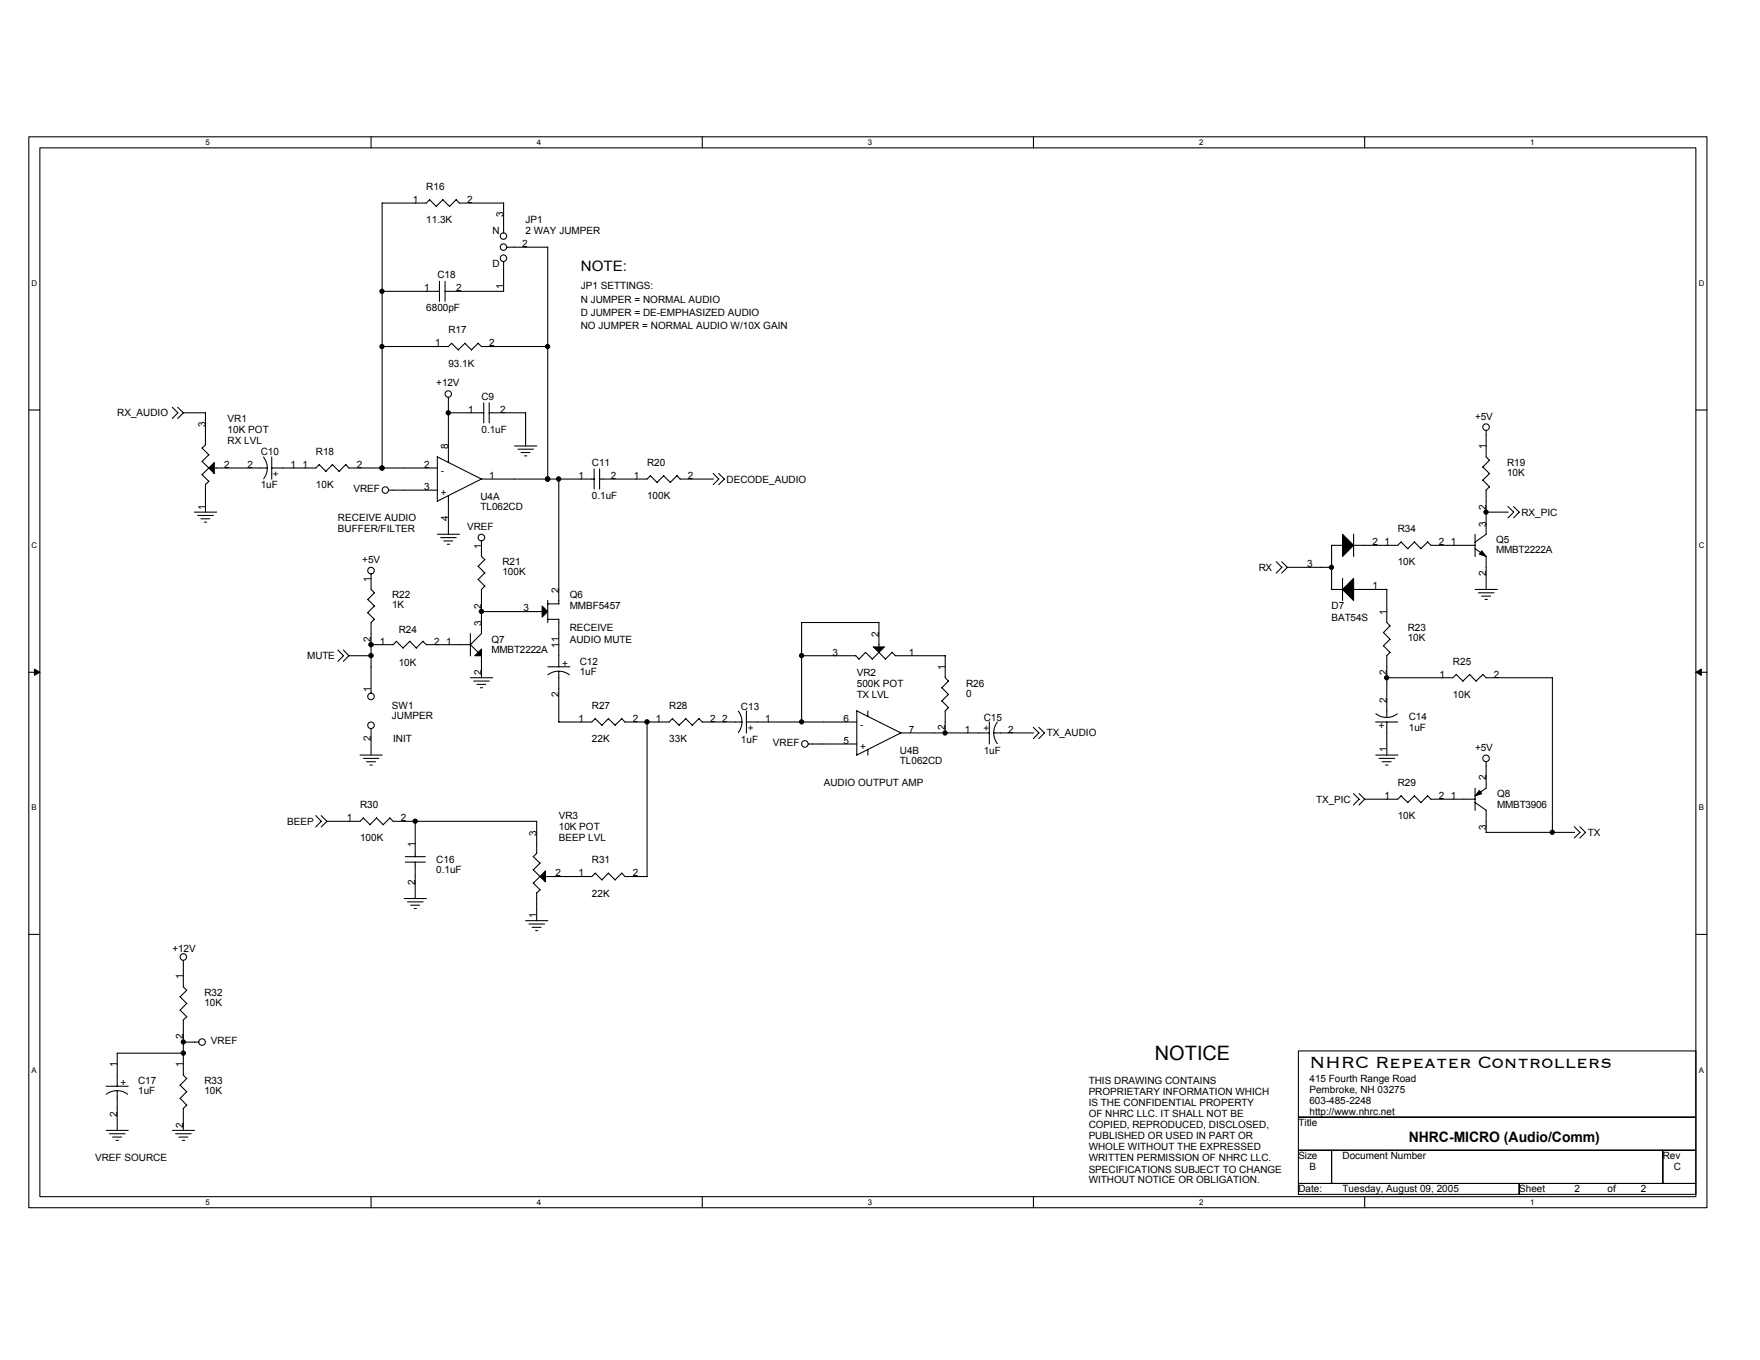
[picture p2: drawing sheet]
<svg xmlns="http://www.w3.org/2000/svg" width="279mm" height="216mm" viewBox="0 0 279 216" stroke-linecap="round" stroke-linejoin="round" font-family="sans-serif">
<path d="M4.6 21.7h266.4v170h-266.4zM6.3 23.5h262.9v166.5h-262.9z" fill="none" stroke="#000" stroke-width=".17"/>
<g fill="#fff">
<path d="M32.6 21.9h.7v1.4h-.7z"/>
<path d="M32.6 190.2h.7v1.4h-.7z"/>
</g>
<path d="M58.9 21.7v1.8M58.9 190v1.7" fill="none" stroke="#000" stroke-width=".17"/>
<g fill="#fff">
<path d="M85.2 21.9h.7v1.4h-.7z"/>
<path d="M85.2 190.2h.7v1.4h-.7z"/>
</g>
<path d="M111.5 21.7v1.8M111.5 190v1.7" fill="none" stroke="#000" stroke-width=".17"/>
<g fill="#fff">
<path d="M137.8 21.9h.7v1.4h-.7z"/>
<path d="M137.8 190.2h.7v1.4h-.7z"/>
</g>
<path d="M164.1 21.7v1.8M164.1 190v1.7" fill="none" stroke="#000" stroke-width=".17"/>
<g fill="#fff">
<path d="M190.4 21.9h.6v1.4h-.6z"/>
<path d="M190.4 190.2h.6v1.4h-.6z"/>
</g>
<path d="M216.6 21.7v1.8M216.6 190v1.7" fill="none" stroke="#000" stroke-width=".17"/>
<g fill="#fff">
<path d="M242.9 21.9h.7v1.4h-.7z"/>
<path d="M242.9 190.2h.7v1.4h-.7z"/>
<path d="M5 44.3h.9v1.4h-.9z"/>
<path d="M269.7 44.3h.9v1.4h-.9z"/>
<path d="M5 85.9h.9v1.4h-.9z"/>
<path d="M269.7 85.9h.9v1.4h-.9z"/>
</g>
<path d="M4.6 65.1h1.7M269.2 65.1h1.8" fill="none" stroke="#000" stroke-width=".17"/>
<g fill="#fff">
<path d="M5 127.5h.8v1.4h-.8z"/>
<path d="M269.7 127.5h.8v1.4h-.8z"/>
</g>
<path d="M4.6 106.7h1.7M269.2 106.7h1.8" fill="none" stroke="#000" stroke-width=".17"/>
<path d="M5.5 106.2l.8 .5-.8 .5zM269.2 106.7l.9-.5v1z" fill="#000" stroke="#000" stroke-width=".16"/>
<g fill="#fff">
<path d="M5 169.1h.8v1.4h-.8z"/>
<path d="M269.6 169.1h.9v1.4h-.9z"/>
</g>
<g fill="none" stroke="#000" stroke-width=".17">
<path d="M68.2 31.7l1.1 1.1M68.2 31.7l-.5 .5h-7v42.1M70.3 31.7l-1 1.1M72.4 31.7l.5 .6M72.4 31.7l-1 1.1-1.1-1.1M72.9 32.2h7.1M79.9 32.2v4.8M80.5 39.2h6.5v36.9M60.7 46.2h9.1M69.8 44.7v3.1M70.6 46.2h9.4M70.7 44.7v3.1"/>
<path d="M71.7 54.5l1.1 1.1M71.7 54.5l-.5 .5h-10.5M72.7 55.5l1.1-1 1.1 1.1M76.4 55h10.6M76.5 55l-.6-.5-1.1 1M79.9 41.5v4.8M27.3 64.6l.9 .9-.9 .9M28.2 64.6l.9 .9M29.1 65.5h3.5v5.1l-.5 .5M29.1 65.5l-.9 .9M32.1 75.3l1 1.1M32.1 73.2l1 1.1"/>
<path d="M32.1 71.1l1 1.1M33.2 76.4l-.6 .5v4.4M33.2 74.3l-1.1 1.1M33.2 72.2l-1.1 1.1M34 74.3h8.4M41.8 72.6l.4 .6 .2 1.1-.1 .7-.5 1M43.1 72.5v3.6M50.7 73.8l1.1 1M50.7 73.7l-.6 .6h-7M52.8 73.8l1 1M52.8 73.7l-1.1 1.1M54.9 73.8l.5 .5"/>
<path d="M54.9 73.7l-1.1 1.1M55.4 74.3h14M61.7 77.8h7.7M69.4 72.5l7 3.6M69.4 72.5v7.1l7.1-3.6M71.2 63.1v10.3M71.2 78.7v6.1M71.2 65.5h5.6M76.4 76.1h17.9M76.8 63.9v3.2M77.6 65.5h5.9M77.7 63.9v3.2"/>
<path d="M81.7 70.8h3.5M82.2 71.3h2.5M82.7 71.8h1.4M83.3 72.4h.3M83.4 65.5v5.3M88.7 76.1v19.8M94.3 74.4v3.2M95.2 74.4v3.2M103.3 75.5l1 1.1M103.3 75.5l-.6 .6h-7.5M105.3 75.5l1.1 1.1M105.4 75.5l-1.1 1.1"/>
<path d="M107.5 75.5l.5 .6M107.5 75.5l-1.1 1.1M108 76.1h5.3M113.2 75.2l.9 .9-.9 .8M114.1 75.2l.9 .9-.9 .8M235.9 68.3v4.2l.6 .6M235.9 77.8v7l-1.8 1.3M236.5 73.1l-1.1 1 1.1 1.1M236.5 75.2l-1.1 1 1.1 1.1M236.5 77.3l-.6 .5M30.9 81.3h3.5M31.4 81.8h2.5"/>
<path d="M31.9 82.4h1.4M32.4 82.9h.4M58.4 95.2l1.1 1M58.4 97.3l1.1 1M58.9 91.1v2.5l.6 .5M58.9 98.8v11.2M59.4 94.1l-1 1.1M59.4 96.2l-1 1.1M59.4 98.3l-.5 .5M69.4 84.8h3.5M70 85.3h2.4M70.4 85.9h1.5"/>
<path d="M71 86.4h.4M75.9 89.9l1.1 1.1M75.9 92l1.1 1.1M76.4 85.9v2.4l.6 .6M76.4 93.6v7l-1.7 1.8M76.4 97.1h9.7M77 88.8l-1.1 1.1M77 91l-1.1 1M77 93l-.6 .6M86.9 98.3h1.8v7.6M87 95.3v3.5M87 95.9h1.7"/>
<path d="M202.6 89.2l.9 .9-.9 .9M203.5 89.2l.9 .9M204.4 90.1l-.9 .9M204.4 90.1h7M213.1 91.8v3.5M213.1 86.6h-1.7v7h1.7M214.9 93.6h5.3M214.9 84.8v3.5M220.2 93.6v5.2l.5 .6M220.7 99.4l-1.1 1M222.4 86l-.5 .6h-7M224.6 86l-1.1 1.1-1.1-1.1"/>
<path d="M226.6 86l.6 .6M226.7 86l-1.1 1.1-1.1-1.1M227.2 86.6h7M234.2 87.1l1.7 1.2v5.3M234.2 93.6h3.5M234.2 84.8v3.5M234.7 94.1h2.5M235.2 94.6h1.4M235.8 95.2h.3M235.9 81.3h3.5M239.4 80.4l.9 .9-.9 .9M240.3 80.4l.9 .9-.9 .9"/>
<path d="M53.6 103.2l.9 .9-.9 .9M54.5 103.2l.9 .9M55.4 104.1l-.9 .9M55.4 104.1h3.5M57.1 119.9h3.6M58.9 115.7v4.2M58.9 102.3h3.5l.5-.5 1.1 1.1M64 102.9l1.1-1.1 1 1.1M67.7 102.3h7l1.2 1.3M67.7 102.4l-.6-.6-1 1.1M74.7 107.6h3.5M74.7 100.6v3.5"/>
<path d="M75.2 108.1h2.5M75.7 108.6h1.4M76.3 109.2h.3M76.4 104.1v3.5M87 105.9h3.5M87 107.1a2.83 2.83 0 0 1 3.4 0M88.7 106.6v8M94.5 114.1l1.1 1M94.5 114.1l-.5 .5h-5.3M96.6 114.1l1.1 1M96.6 114.1l-1.1 1M98.7 114.1l.5 .5"/>
<path d="M98.7 114.1l-1.1 1M102.7 114.6v24.6M106.7 114.1l1.1 1M106.8 114.1l-.6 .5h-7M108.9 114.1l1 1M108.9 114.1l-1.1 1M111 114.1l.5 .5M111 114.1l-1.1 1M111.5 114.6h6.3M117.2 112.9a2.78 2.78 0 0 1 0 3.4M118.5 114.6h17.5M118.5 112.9v3.5"/>
<path d="M127.3 104.1h8.5M128.3 118.1h7.7M135.8 104.1l.6 .5M136 112.8l7 3.6h14.1M136 112.9v7M137.4 103.5l1.1 1.1M137.4 103.6l-1 1M137.8 112.9v.8M137.8 119v.9M139.5 103.5l1.1 1.1M139.5 103.6l-1 1M139.5 102.7v-3.9h-12.3l.1 15.8"/>
<path d="M141.6 103.5l.6 .6M141.6 103.6l-1.1 1M142.1 104.1h8v3.5l.5 .5M143 116.3l-7 3.6M150.1 112.9v3.5M150.6 108.1l-1.1 1.1 1.1 1.1-1.1 1 1.1 1.1M150.6 112.3l-.6 .6M157.1 114.6v3.5M157.8 116.4h6.3M158.3 114.6l-.3 .7-.2 1v.8l.5 .9M164 115.5l.9 .9-.9 .9M164.9 115.5l.9 .9-.9 .9"/>
<path d="M218.4 114.6h3.5M218.4 119.9h3.5M218.4 113.3a2.79 2.79 0 0 0 3.4 0M219.6 100.4l1.1 1.1M219.6 102.5l1.1 1.1M220.2 114.6v5.3M220.7 101.5l-1.1 1M220.7 103.6l-.6 .5 .1 9.8M231.2 107.1l1.1 1M231.2 107.1l-.5 .5h-10.5M233.3 107.1l1.1 1M233.3 107.1l-1.1 1"/>
<path d="M235.4 107.1l.5 .5h10.6l-.1 24.6M235.4 107.1l-1.1 1M50.1 129.5l.9 .9-.9 .9M51 129.5l.9 .9M51.9 130.4l-.9 .9M57.7 120.4h2.5M57.7 129.9l1.1 1M57.7 129.8l-.6 .6h-5.2M58.2 120.9h1.4M58.7 121.5h.4M59.8 129.8l-1.1 1.1M61.9 129.9l.5 .5"/>
<path d="M61.9 129.8l-1 1.1-1.1-1M62.4 130.4h22.8v5.1l-.5 .5M64.3 136.9h3.2M64.3 136h3.2M65.9 130.4v5.6M65.9 136.8v5.9M84.6 136l1.1 1M85.7 139.1l-1.1 1.1 1.1 1M85.7 137l-1.1 1.1 1.1 1M94.5 138.6l1.1 1.1M94.5 138.6l-.5 .5h-7.4M96.6 138.6l1.1 1.1"/>
<path d="M96.6 138.6l-1.1 1.1M98.7 138.6l.5 .6M98.7 138.6l-1.1 1.1M99.2 139.1h3.5M214.9 126l.9 .9-.9 .9M215.8 126l.8 .9M216.6 126.9l-.8 .9M218.9 120.4h2.5M219.4 120.9h1.5M220 121.5h.3M222.4 126.3l1.1 1.1M222.4 126.3l-.5 .6h-5.3"/>
<path d="M223.5 127.4l1.1-1.1 1 1.1M226.6 126.3l.6 .6h7M226.7 126.3l-1.1 1.1M234.1 127.4l1.8 1.2v3.6l14.1-.1M234.2 125.1v3.6M235.9 120.9v4.2l-1.8 1.3M249.9 131.2l.9 .9-.9 .9M250.8 131.2l.9 .9-.9 .9M4.6 148.3h1.7M28.6 158.2l1.1 1.1-1.1 1.1M29.1 152.5v4.2l.6 .5M29.6 157.2l-1 1.1"/>
<path d="M64.2 142.6h3.5M64.7 143.2h2.5M65.2 143.7h1.4M65.7 144.2h.4M83.4 146.2h3.6M84 146.7h2.4M84.5 147.2h1.4M85 147.7h.4M85.7 141.2l-.5 .6v4.4M269.2 148.3h1.8M16.8 179.5h3.6M16.8 172.4h3.6"/>
<path d="M16.9 173.7a2.83 2.83 0 0 1 3.4 0M17.4 180h2.5M18.6 173.1v6.4M27.4 179.5h3.5M27.9 180h2.5M28.6 172.3l1.1 1-1.1 1.1M28.6 174.4l1.1 1.1M28.6 160.4l1.1 1-.6 .5M29.1 161.9v8.8l.6 .5M29.1 165.4h2.5M29.1 167.2h-10.5v5.3M29.6 175.4l-.5 .6v3.5"/>
<path d="M29.6 171.2l-1 1.1M206.1 166.8h63.1v10.6h-63.1zM206.1 177.4h63.1v5.2h-63.1zM17.9 180.5h1.4M18.4 181h.4M28.4 180.5h1.4M28.9 181h.4M206.1 182.6h5.3v5.3h-5.3zM206.1 187.9h35.1v1.7h-35.1zM211.4 182.6h52.6v5.3h-52.6zM241.2 187.9h28v1.7h-28zM264 182.6h5.2v5.3h-5.2z"/>
<circle cx="79.9" cy="39.2" r=".52"/>
<circle cx="79.9" cy="37.5" r=".51"/>
<circle cx="79.9" cy="41" r=".52"/>
<circle cx="61.2" cy="77.8" r=".52"/>
<circle cx="71.2" cy="62.5" r=".51"/>
<circle cx="235.9" cy="67.8" r=".52"/>
<circle cx="58.9" cy="90.6" r=".52"/>
<circle cx="76.4" cy="85.3" r=".52"/>
<circle cx="58.9" cy="115.1" r=".52"/>
<circle cx="58.9" cy="110.6" r=".52"/>
<circle cx="127.8" cy="118.1" r=".52"/>
<circle cx="235.9" cy="120.4" r=".52"/>
<circle cx="29.1" cy="151.9" r=".52"/>
<circle cx="32.1" cy="165.4" r=".52"/>
</g>
<g fill="#000" stroke="#000" stroke-width=".17">
<path d="M34 73.4v1.8l-.9-.9z" fill-rule="evenodd"/>
<path d="M86.1 96.2l.9 .9-.9 .9z" fill-rule="evenodd"/>
<path d="M213.1 84.8l1.8 1.8-1.8 1.7z" fill-rule="evenodd"/>
<path d="M214.9 91.8v3.5l-1.8-1.7z" fill-rule="evenodd"/>
<path d="M235.2 87.4l.7 .9-1-.3z" fill-rule="evenodd"/>
<path d="M75.9 103.6l.5-.6v1.1h-1z" fill-rule="evenodd"/>
<path d="M138.6 102.7h1.8l-.9 .9z" fill-rule="evenodd"/>
<path d="M86.6 138.3v1.7l-.9-.9z" fill-rule="evenodd"/>
<path d="M234.9 125.5l.3 .5-1 .3z" fill-rule="evenodd"/>
<circle cx="60.6" cy="55" r=".34"/>
<circle cx="60.6" cy="46.2" r=".34"/>
<circle cx="86.9" cy="55" r=".34"/>
<circle cx="60.6" cy="74.3" r=".34"/>
<circle cx="71.2" cy="65.5" r=".34"/>
<circle cx="86.9" cy="76" r=".34"/>
<circle cx="88.7" cy="76" r=".34"/>
<circle cx="76.4" cy="97.1" r=".35"/>
<circle cx="211.4" cy="90.1" r=".34"/>
<circle cx="235.9" cy="81.3" r=".34"/>
<circle cx="58.9" cy="102.3" r=".35"/>
<circle cx="58.9" cy="104.1" r=".35"/>
<circle cx="102.7" cy="114.6" r=".35"/>
<circle cx="127.3" cy="104.1" r=".34"/>
<circle cx="127.3" cy="114.6" r=".34"/>
<circle cx="150" cy="116.4" r=".34"/>
<circle cx="220.1" cy="107.6" r=".34"/>
<circle cx="65.9" cy="130.4" r=".34"/>
<circle cx="246.4" cy="132.1" r=".34"/>
<circle cx="29.1" cy="165.4" r=".34"/>
<circle cx="29.1" cy="167.2" r=".34"/>
</g>
<text font-size="3.3" x="207.9" y="169.5">NHRC Repeater Controllers</text>
<text font-size="3.2" x="183.3" y="168.3">NOTICE</text>
<g font-size="2.3">
<text x="92.2" y="43.1">NOTE:</text>
<text x="223.6" y="181.2">NHRC-MICRO (Audio/Comm)</text>
</g>
<g font-size="1.6">
<text x="65.6" y="32.2">1</text>
<text x="67.7" y="30.1">R16</text>
<text x="67.7" y="35.4">11.3K</text>
<text x="74.1" y="32.2">2</text>
<text x="79.9" y="34.5" transform="rotate(-90 79.9 34.5)">3</text>
<text x="83.4" y="35.4">JP1</text>
<text x="78.2" y="37.2">N</text>
<text x="82.9" y="39.2">2</text>
<text x="83.4" y="37.2">2 WAY JUMPER</text>
<text x="67.3" y="46.2">1</text>
<text x="69.4" y="44.2">C18</text>
<text x="72.4" y="46.2">2</text>
<text x="78.2" y="42.4">D</text>
<text x="79.9" y="45.8" transform="rotate(-90 79.9 45.8)">1</text>
<text x="92.2" y="45.9">JP1 SETTINGS:</text>
<text x="67.7" y="49.4">6800pF</text>
<text x="71.2" y="52.9">R17</text>
<text x="92.2" y="48">N JUMPER = NORMAL AUDIO</text>
<text x="92.2" y="50.1">D JUMPER = DE-EMPHASIZED AUDIO</text>
<text x="92.2" y="52.2">NO JUMPER = NORMAL AUDIO W/10X GAIN</text>
<text x="69.1" y="55">1</text>
<text x="71.2" y="58.2">93.1K</text>
<text x="77.7" y="55">2</text>
<text x="69.3" y="61.3">+12V</text>
<text x="74.3" y="65.5">1</text>
<text x="76.4" y="63.5">C9</text>
<text x="79.4" y="65.5">2</text>
<text x="18.6" y="66.1">RX_AUDIO</text>
<text x="32.6" y="67.8" transform="rotate(-90 32.6 67.8)">3</text>
<text x="36.1" y="70.5">RX LVL</text>
<text x="36.1" y="67">VR1</text>
<text x="36.1" y="68.7">10K POT</text>
<text x="71.2" y="71.3" transform="rotate(-90 71.2 71.3)">8</text>
<text x="76.4" y="68.7">0.1uF</text>
<text x="234.2" y="66.6">+5V</text>
<text x="235.9" y="71.3" transform="rotate(-90 235.9 71.3)">1</text>
<text x="35.6" y="74.3">2</text>
<text x="39.3" y="74.3">2</text>
<text x="41.4" y="72.2">C10</text>
<text x="41.4" y="77.5">1uF</text>
<text x="43.2" y="74.8" transform="rotate(90 43.2 74.8)">+</text>
<text x="46.1" y="74.3">1</text>
<text x="48" y="74.3">1</text>
<text x="50.1" y="72.2">R18</text>
<text x="50.1" y="77.5">10K</text>
<text x="56.6" y="74.3">2</text>
<text x="67.3" y="77.8">3</text>
<text x="67.3" y="74.3">2</text>
<text x="70" y="75.2">-</text>
<text x="77.7" y="76">1</text>
<text x="91.8" y="76">1</text>
<text x="94" y="74">C11</text>
<text x="96.9" y="76">2</text>
<text x="100.6" y="76">1</text>
<text x="102.7" y="74">R20</text>
<text x="109.2" y="76">2</text>
<text x="115.3" y="76.6">DECODE_AUDIO</text>
<text x="239.2" y="74">R19</text>
<text x="239.2" y="75.5">10K</text>
<text x="32.6" y="80.9" transform="rotate(-90 32.6 80.9)">1</text>
<text x="53.7" y="82.7">RECEIVE AUDIO</text>
<text x="56.1" y="78.2">VREF</text>
<text x="70" y="78.7">+</text>
<text x="71.2" y="82.7" transform="rotate(-90 71.2 82.7)">4</text>
<text x="76.3" y="79.4">U4A</text>
<text x="76.3" y="81">TL062CD</text>
<text x="94" y="79.2">0.1uF</text>
<text x="102.7" y="79.2">100K</text>
<text x="235.9" y="83.6" transform="rotate(-90 235.9 83.6)">3</text>
<text x="235.9" y="80.9" transform="rotate(-90 235.9 80.9)">2</text>
<text x="241.5" y="81.9">RX_PIC</text>
<text x="53.7" y="84.5">BUFFER/FILTER</text>
<text x="57.5" y="89.4">+5V</text>
<text x="74.1" y="84.1">VREF</text>
<text x="76.4" y="87.1" transform="rotate(-90 76.4 87.1)">1</text>
<text x="79.8" y="89.7">R21</text>
<text x="217.9" y="86.6">2</text>
<text x="219.8" y="86.6">1</text>
<text x="221.9" y="84.5">R34</text>
<text x="221.9" y="89.7">10K</text>
<text x="228.4" y="86.6">2</text>
<text x="230.3" y="86.6">1</text>
<text x="237.5" y="86.2">Q5</text>
<text x="237.5" y="87.8">MMBT2222A</text>
<text x="58.9" y="92.4" transform="rotate(-90 58.9 92.4)">1</text>
<text x="62.2" y="95">R22</text>
<text x="79.8" y="91.3">100K</text>
<text x="88.7" y="94.1" transform="rotate(-90 88.7 94.1)">2</text>
<text x="90.4" y="95">Q6</text>
<text x="199.8" y="90.6">RX</text>
<text x="207.5" y="90">3</text>
<text x="217.9" y="93.6">1</text>
<text x="235.9" y="91.4" transform="rotate(-90 235.9 91.4)">2</text>
<text x="58.9" y="101.9" transform="rotate(-90 58.9 101.9)">2</text>
<text x="62.2" y="96.6">1K</text>
<text x="63.3" y="100.4">R24</text>
<text x="76.4" y="99.4" transform="rotate(-90 76.4 99.4)">3</text>
<text x="76.4" y="96.7" transform="rotate(-90 76.4 96.7)">2</text>
<text x="83.1" y="97.1">3</text>
<text x="90.4" y="100.2">RECEIVE</text>
<text x="90.4" y="96.8">MMBF5457</text>
<text x="139.5" y="101.1" transform="rotate(-90 139.5 101.1)">2</text>
<text x="211.4" y="96.8">D7</text>
<text x="211.4" y="98.5">BAT54S</text>
<text x="220.1" y="97.6" transform="rotate(-90 220.1 97.6)">1</text>
<text x="223.5" y="100.2">R23</text>
<text x="223.5" y="101.8">10K</text>
<text x="48.7" y="104.6">MUTE</text>
<text x="60.3" y="102.3">1</text>
<text x="63.3" y="105.7">10K</text>
<text x="68.9" y="102.3">2</text>
<text x="70.8" y="102.3">1</text>
<text x="76.4" y="107.2" transform="rotate(-90 76.4 107.2)">2</text>
<text x="78" y="102">Q7</text>
<text x="78" y="103.6">MMBT2222A</text>
<text x="88.7" y="102.9" transform="rotate(-90 88.7 102.9)">11</text>
<text x="89.2" y="105.9">+</text>
<text x="90.4" y="102">AUDIO MUTE</text>
<text x="92" y="105.5">C12</text>
<text x="92" y="107.1">1uF</text>
<text x="132.1" y="104.1">3</text>
<text x="136" y="107.3">VR2</text>
<text x="144.3" y="104.1">1</text>
<text x="150" y="106.4" transform="rotate(-90 150 106.4)">1</text>
<text x="220.1" y="107.2" transform="rotate(-90 220.1 107.2)">2</text>
<text x="228.5" y="107.6">1</text>
<text x="230.7" y="105.5">R25</text>
<text x="237.2" y="107.6">2</text>
<text x="58.9" y="109.9" transform="rotate(-90 58.9 109.9)">1</text>
<text x="62.2" y="112.5">SW1</text>
<text x="88.7" y="110.7" transform="rotate(-90 88.7 110.7)">2</text>
<text x="94" y="112.5">R27</text>
<text x="106.2" y="112.5">R28</text>
<text x="117.6" y="112.7">C13</text>
<text x="136" y="110.8">TX LVL</text>
<text x="136" y="109">500K POT</text>
<text x="153.4" y="109">R26</text>
<text x="153.4" y="110.6">0</text>
<text x="220.1" y="111.6" transform="rotate(-90 220.1 111.6)">2</text>
<text x="230.7" y="110.8">10K</text>
<text x="58.9" y="117.7" transform="rotate(-90 58.9 117.7)">2</text>
<text x="62.2" y="114.1">JUMPER</text>
<text x="62.4" y="117.8">INIT</text>
<text x="91.8" y="114.6">1</text>
<text x="94" y="117.8">22K</text>
<text x="100.4" y="114.6">2</text>
<text x="104.1" y="114.6">1</text>
<text x="106.2" y="117.8">33K</text>
<text x="112.7" y="114.6">2</text>
<text x="114.6" y="114.6">2</text>
<text x="117.6" y="118">1uF</text>
<text x="118.6" y="115.1" transform="rotate(90 118.6 115.1)">+</text>
<text x="121.5" y="114.6">1</text>
<text x="122.7" y="118.5">VREF</text>
<text x="133.9" y="118.1">5</text>
<text x="133.9" y="114.6">6</text>
<text x="136.5" y="115.5">-</text>
<text x="136.5" y="119">+</text>
<text x="142.9" y="119.7">U4B</text>
<text x="144.3" y="116.3">7</text>
<text x="150" y="116" transform="rotate(-90 150 116)">2</text>
<text x="153.2" y="116.3">1</text>
<text x="156.2" y="114.4">C15</text>
<text x="156.2" y="119.7">1uF</text>
<text x="157.1" y="116" transform="rotate(-90 157.1 116)">+</text>
<text x="160" y="116.3">2</text>
<text x="166.2" y="116.9">TX_AUDIO</text>
<text x="219.8" y="114.6" transform="rotate(180 219.8 114.6)">+</text>
<text x="220.1" y="119.4" transform="rotate(-90 220.1 119.4)">1</text>
<text x="223.6" y="114.3">C14</text>
<text x="223.6" y="116">1uF</text>
<text x="234.2" y="119.2">+5V</text>
<text x="130.8" y="124.8">AUDIO OUTPUT AMP</text>
<text x="142.9" y="121.3">TL062CD</text>
<text x="221.9" y="124.8">R29</text>
<text x="235.9" y="123.9" transform="rotate(-90 235.9 123.9)">2</text>
<text x="45.6" y="130.9">BEEP</text>
<text x="55" y="130.4">1</text>
<text x="57.1" y="128.3">R30</text>
<text x="63.6" y="130.4">2</text>
<text x="88.7" y="130">VR3</text>
<text x="88.7" y="131.8">10K POT</text>
<text x="208.9" y="127.4">TX_PIC</text>
<text x="219.8" y="126.9">1</text>
<text x="221.9" y="130">10K</text>
<text x="228.4" y="126.9">2</text>
<text x="230.3" y="126.9">1</text>
<text x="235.9" y="131.7" transform="rotate(-90 235.9 131.7)">3</text>
<text x="237.7" y="126.5">Q8</text>
<text x="237.7" y="128.3">MMBT3906</text>
<text x="57.1" y="133.6">100K</text>
<text x="65.9" y="134.4" transform="rotate(-90 65.9 134.4)">1</text>
<text x="69.3" y="137.1">C16</text>
<text x="85.2" y="132.7" transform="rotate(-90 85.2 132.7)">3</text>
<text x="88.7" y="133.6">BEEP LVL</text>
<text x="94" y="137.1">R31</text>
<text x="252.1" y="132.7">TX</text>
<text x="65.9" y="140.5" transform="rotate(-90 65.9 140.5)">2</text>
<text x="69.3" y="138.6">0.1uF</text>
<text x="88.2" y="139.1">2</text>
<text x="91.8" y="139.1">1</text>
<text x="94" y="142.3">22K</text>
<text x="100.4" y="139.1">2</text>
<text x="85.2" y="145.7" transform="rotate(-90 85.2 145.7)">1</text>
<text x="27.4" y="151.1">+12V</text>
<text x="29.1" y="155.4" transform="rotate(-90 29.1 155.4)">1</text>
<text x="32.4" y="158.1">R32</text>
<text x="32.4" y="159.7">10K</text>
<text x="29.1" y="165" transform="rotate(-90 29.1 165)">2</text>
<text x="33.5" y="165.8">VREF</text>
<text x="18.6" y="169.5" transform="rotate(-90 18.6 169.5)">1</text>
<text x="19.1" y="172.5">+</text>
<text x="21.9" y="172.1">C17</text>
<text x="21.9" y="173.7">1uF</text>
<text x="29.1" y="169.5" transform="rotate(-90 29.1 169.5)">1</text>
<text x="32.4" y="172.1">R33</text>
<text x="32.4" y="173.7">10K</text>
<text x="172.8" y="173.9">PROPRIETARY INFORMATION WHICH</text>
<text x="172.8" y="172.1">THIS DRAWING CONTAINS</text>
<text x="207.9" y="171.8">415 Fourth Range Road</text>
<text x="207.9" y="173.5">Pembroke, NH 03275</text>
<text x="18.6" y="177.3" transform="rotate(-90 18.6 177.3)">2</text>
<text x="29.1" y="179" transform="rotate(-90 29.1 179)">2</text>
<text x="172.8" y="179.1">COPIED, REPRODUCED, DISCLOSED,</text>
<text x="172.8" y="177.4">OF NHRC LLC. IT SHALL NOT BE</text>
<text x="172.8" y="175.6">IS THE CONFIDENTIAL PROPERTY</text>
<text x="206.1" y="178.8">Title</text>
<text x="207.9" y="175.3">603-485-2248</text>
<text x="207.9" y="177">http://www.nhrc.net</text>
<text x="15.1" y="184.4">VREF SOURCE</text>
<text x="172.8" y="184.4">WRITTEN PERMISSION OF NHRC LLC.</text>
<text x="172.8" y="182.6">WHOLE WITHOUT THE EXPRESSED</text>
<text x="172.8" y="180.9">PUBLISHED OR USED IN PART OR</text>
<text x="206.1" y="184">Size</text>
<text x="207.9" y="185.8">B</text>
<text x="213.1" y="184">Document Number</text>
<text x="264" y="184">Rev</text>
<text x="265.7" y="185.8">C</text>
<text x="172.8" y="187.9">WITHOUT NOTICE OR OBLIGATION.</text>
<text x="172.8" y="186.1">SPECIFICATIONS SUBJECT TO CHANGE</text>
<text x="206.1" y="189.3">Date:</text>
<text x="213.1" y="189.3">Tuesday, August 09, 2005</text>
<text x="241.2" y="189.3">Sheet</text>
<text x="249.9" y="189.3">2</text>
<text x="255.2" y="189.3">of</text>
<text x="260.5" y="189.3">2</text>
</g>
<g font-size="1.3">
<text x="32.6" y="23">5</text>
<text x="85.2" y="23">4</text>
<text x="137.8" y="23">3</text>
<text x="190.4" y="23">2</text>
<text x="242.9" y="23">1</text>
<text x="5" y="45.4">D</text>
<text x="269.7" y="45.4">D</text>
<text x="5" y="87">C</text>
<text x="269.7" y="87">C</text>
<text x="5" y="128.7">B</text>
<text x="269.7" y="128.7">B</text>
<text x="5" y="170.3">A</text>
<text x="269.7" y="170.3">A</text>
<text x="32.6" y="191.3">5</text>
<text x="85.2" y="191.3">4</text>
<text x="137.8" y="191.3">3</text>
<text x="190.4" y="191.3">2</text>
<text x="242.9" y="191.3">1</text>
</g>
</svg>
